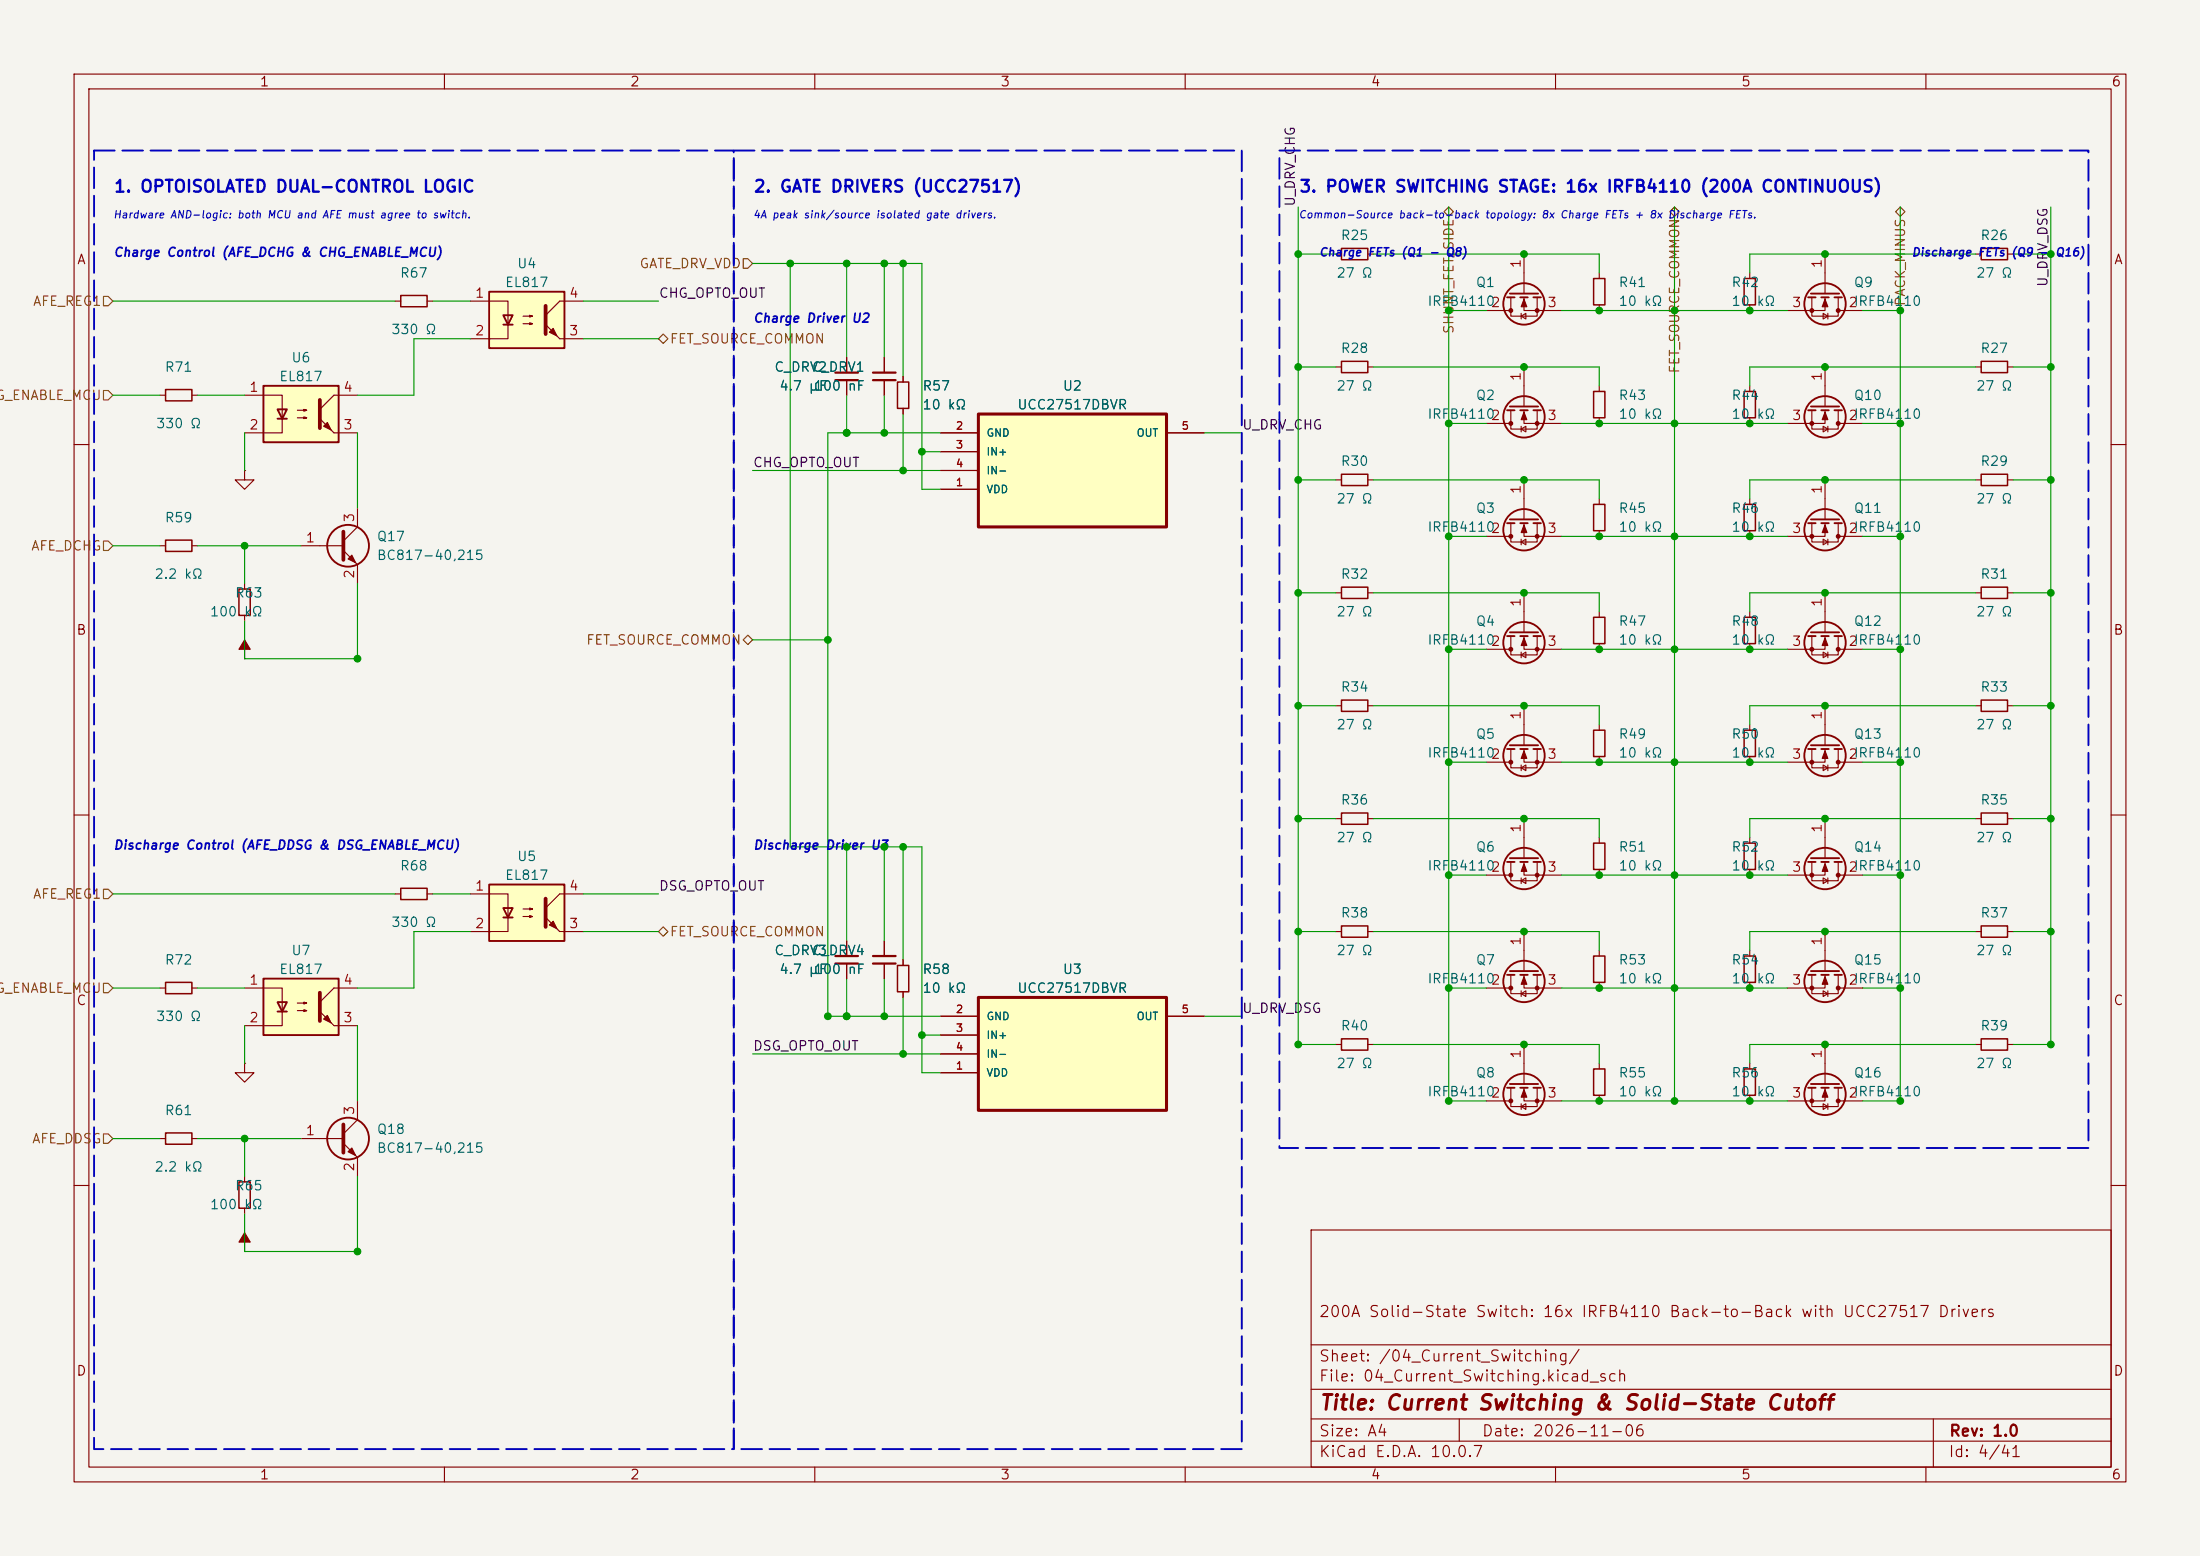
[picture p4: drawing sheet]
<svg xmlns="http://www.w3.org/2000/svg" width="297mm" height="210mm" viewBox="0 0 297 210" stroke-linecap="round" stroke-linejoin="round" font-family="sans-serif">
<path d="M0 0h297v210h-297z" fill="#f5f4ef" stroke="#f5f4ef" stroke-width=".14"/>
<g fill="none" stroke="#840000" stroke-width=".15">
<path d="M10 10h277v190h-277zM12 12h273v186h-273zM60 10v2M110 10v2M160 10v2M210 10v2M260 10v2M205.7 34.3v5.3M21.6 53.3h.8M25.9 53.3h.8M200.7 41.9h3.3M204 40.1v2.6h3.5v-2.6"/>
<path d="M205.4 42.7l.6-.4v.8zM205.4 42.3v.8M205.7 40.1v1.8h5.1M10 60h2M285 60h2M236.2 82.6v.7M236.2 86.9v.7M244.6 85.9v2.5h3.6v-2.5M246.1 88l.7 .4-.7 .4zM246.4 85.9v1.7h-5.1M246.4 80v5.3M246.8 88v.8"/>
<path d="M248.2 87.6h3.3M10 110h2M285 110h2M200.7 148.6h3.3M204 146.8v2.6h3.5v-2.6M205.4 149.4l.6-.4v.7zM205.4 149v.7M205.7 146.8v1.8h5.1M205.7 141v5.3M244.6 146.8v2.6h3.6v-2.6M246.1 149l.7 .4-.7 .3zM246.4 146.8v1.8h-5.1"/>
<path d="M246.4 141v5.3M246.8 149v.7M248.2 148.6h3.3M10 160h2M33 168.9h.1M33 166.4v2.5M177 166h108v32h-108zM285 160h2M60 198v2M110 198v2M160 198v2M177 194.5h108"/>
<path d="M177 191.5h108M177 187.5h108M177 181.5h108M197 191.5v3M210 198v2M260 198v2M261 191.5v6.5"/>
</g>
<g fill="none" stroke="#840000" stroke-width=".25">
<path d="M203.8 39.6h3.8M203.5 40.1h1M205.2 40.1h1M207 40.1h1M244.1 85.9h1M244.5 85.3h3.8M245.9 85.9h1M247.6 85.9h1.1M203.5 146.8h1M203.8 146.3h3.8M205.2 146.8h1M207 146.8h1"/>
<path d="M244.1 146.8h1M244.5 146.3h3.8M245.9 146.8h1M247.6 146.8h1.1"/>
<circle cx="205.7" cy="41" r="2.79"/>
<circle cx="246.4" cy="86.7" r="2.79"/>
<circle cx="205.7" cy="147.7" r="2.79"/>
<circle cx="246.4" cy="147.7" r="2.79"/>
</g>
<g fill="#840000" stroke="#840000" stroke-width=".15">
<path d="M205.7 40.4l.4 1h-.7z"/>
<path d="M246.4 147.1l.4 1h-.8z"/>
<path d="M246.4 86.1l.4 1h-.8z"/>
<path d="M205.7 147.1l.4 1h-.7z"/>
<path d="M33 166.4l.8 1.2h-1.5z"/>
<circle cx="204" cy="41.9" r=".25"/>
<circle cx="207.5" cy="41.9" r=".25"/>
<circle cx="248.2" cy="148.6" r=".25"/>
<circle cx="244.6" cy="148.6" r=".25"/>
<circle cx="248.2" cy="87.6" r=".25"/>
<circle cx="244.6" cy="87.6" r=".25"/>
<circle cx="204" cy="148.6" r=".25"/>
<circle cx="207.5" cy="148.6" r=".25"/>
</g>
<path d="M22.4 52.6h3.5v1.5h-3.5zM235.5 83.3h1.5v3.6h-1.5z" fill="none" stroke="#840000" stroke-width=".2"/>
<path d="M35.6 132.1h10.1v7.6h-10.1z" fill="#ffffc2"/>
<path d="M35.6 132.1h10.1v7.6h-10.1zM37.5 135.3h1.2l-.6 1.2zM37.5 136.5h1.2" fill="none" stroke="#840000" stroke-width=".25"/>
<g fill="none" stroke="#840000" stroke-width=".15">
<path d="M180.3 34.3h.8M184.7 34.3h.7M215.9 52.1v.7M215.9 56.4v.8M33 88.9h.1M33 86.4v2.5M215.9 82.6v.7M215.9 86.9v.7M33 133.4h5.1v5h-5.1M40.1 135.4h1.3l-.4 .1v-.2l.4 .1M40.1 136.4h1.3l-.4 .1v-.2l.4 .1M45.1 138.4h3.2"/>
<path d="M48.3 133.4h-3.2l-1.9 1.9M33 158.8v.7M33 163.1v.7"/>
</g>
<path d="M43.2 134v3.8" fill="none" stroke="#840000" stroke-width=".51"/>
<g fill="#840000" stroke="#840000" stroke-width=".15">
<path d="M44.2 137l.5 1-1-.5z"/>
<path d="M43.2 136.5l1.9 1.9z"/>
<path d="M33 86.4l.8 1.2h-1.5z"/>
</g>
<path d="M181.1 33.5h3.6v1.6h-3.6zM215.1 52.8h1.6v3.6h-1.6zM215.1 83.3h1.6v3.6h-1.6zM32.3 159.5h1.5v3.6h-1.5z" fill="none" stroke="#840000" stroke-width=".2"/>
<path d="M66 119.4h10.2v7.6h-10.2z" fill="#ffffc2"/>
<g fill="none" stroke="#840000" stroke-width=".25">
<path d="M203.5 55.4h1M203.8 54.9h3.8M205.2 55.4h1M207 55.4h1M66 119.4h10.2v7.6h-10.2zM67.9 122.6h1.3l-.6 1.2zM67.9 123.8h1.3"/>
<circle cx="205.7" cy="56.3" r="2.79"/>
<circle cx="47" cy="73.7" r="2.82"/>
<circle cx="47" cy="153.7" r="2.82"/>
</g>
<g fill="none" stroke="#840000" stroke-width=".15">
<path d="M215.9 36.8v.8M266.7 34.3h.8M271 34.3h.8M53.3 40.6h.8M57.7 40.6h.7M180.3 49.5h.8M184.7 49.5h.7M200.7 57.2h3.3M204 55.4v2.5h3.5v-2.5M205.4 57.9l.6-.4v.8zM205.4 57.5v.8M205.7 55.4v1.8h5.1"/>
<path d="M205.7 49.5v5.4M215.9 41.1v.8M21.6 73.7h.8M25.9 73.7h.8M33 78.7v.8M40.6 73.7h5.8M46.4 74.3l1.9 1.9v2.5M48.3 68.6v2.5l-1.9 1.9M33 83.1v.7M266.7 80h.8M266.7 95.3h.8M271 80h.8"/>
<path d="M271 95.3h.8M180.3 110.5h.8M184.7 110.5h.7M266.7 110.5h.8M271 110.5h.8M21.6 133.4h.8M25.9 133.4h.8M53.3 120.7h.8M57.7 120.7h.7M63.5 120.7h5.1v5h-5.1M70.6 122.7h1.3l-.4 .1v-.2l.4 .1M70.6 123.7h1.3l-.4 .1v-.2l.4 .1"/>
<path d="M75.6 125.7h3.1M78.7 120.7h-3.1l-1.9 1.9M266.7 125.7h.8M271 125.7h.8M21.6 153.7h.8M25.9 153.7h.8M33 143.5v1.3h1.3l-1.3 1.3-1.3-1.3h1.3M33 143.5h.1M40.6 153.7h5.8M46.4 154.3l1.9 1.9v2.6M48.3 148.6v2.5l-1.9 1.9"/>
</g>
<path d="M46.4 71.8v3.8M73.7 121.3v3.8M46.4 151.8v3.8" fill="none" stroke="#840000" stroke-width=".51"/>
<g fill="#840000" stroke="#840000" stroke-width=".15">
<path d="M74.2 124.8l.5-.5 .5 1z"/>
<path d="M73.7 123.8l1.9 1.9z"/>
<path d="M205.7 55.6l.4 1h-.7z"/>
<path d="M47 75.4l.5-.5 .5 1z"/>
<path d="M47 155.4l.5-.5 .5 1.1z"/>
<circle cx="204" cy="57.1" r=".25"/>
<circle cx="207.5" cy="57.1" r=".25"/>
</g>
<g fill="none" stroke="#840000" stroke-width=".2">
<path d="M54.1 39.9h3.6v1.5h-3.6zM215.1 37.6h1.6v3.5h-1.6zM267.5 33.5h3.5v1.6h-3.5zM181.1 48.8h3.6v1.5h-3.6zM22.4 72.9h3.5v1.5h-3.5zM32.3 79.5h1.5v3.6h-1.5zM267.5 79.2h3.5v1.6h-3.5zM267.5 94.5h3.5v1.5h-3.5zM54.1 119.9h3.6v1.5h-3.6zM181.1 109.7h3.6v1.6h-3.6zM267.5 109.7h3.5v1.6h-3.5zM22.4 132.6h3.5v1.5h-3.5z"/>
<path d="M267.5 125h3.5v1.5h-3.5zM22.4 152.9h3.5v1.5h-3.5z"/>
</g>
<path d="M66 39.4h10.2v7.6h-10.2z" fill="#ffffc2"/>
<path d="M66 39.4h10.2v7.6h-10.2zM67.9 42.5h1.3l-.6 1.3zM67.9 43.8h1.3" fill="none" stroke="#840000" stroke-width=".25"/>
<path d="M63.5 40.6h5.1v5.1h-5.1M70.6 42.7h1.3l-.4 .1v-.3l.4 .2M70.6 43.7h1.3l-.4 .1v-.2l.4 .1M75.6 45.7h3.1M78.7 40.6h-3.1l-1.9 1.9M180.3 80h.8M184.7 80h.7" fill="none" stroke="#840000" stroke-width=".15"/>
<path d="M73.7 41.3v3.8" fill="none" stroke="#840000" stroke-width=".51"/>
<g fill="#840000" stroke="#840000" stroke-width=".15">
<path d="M74.2 44.8l.5-.5 .5 1z"/>
<path d="M73.7 43.8l1.9 1.9z"/>
</g>
<path d="M181.1 79.2h3.6v1.6h-3.6z" fill="none" stroke="#840000" stroke-width=".2"/>
<path d="M35.6 52.1h10.1v7.6h-10.1z" fill="#ffffc2"/>
<g fill="none" stroke="#840000" stroke-width=".25">
<path d="M244.5 39.6h3.8M35.6 52.1h10.1v7.6h-10.1zM37.5 55.2h1.2l-.6 1.3zM37.5 56.5h1.2M244.1 55.4h1M244.1 40.1h1M244.5 54.9h3.8M245.9 55.4h1M245.9 40.1h1M247.6 55.4h1.1M247.6 40.1h1.1M203.5 70.6h1"/>
<path d="M203.8 70.1h3.8M205.2 70.6h1M207 70.6h1M244.1 70.6h1M244.5 70.1h3.8M245.9 70.6h1M247.6 70.6h1.1M203.5 85.9h1M203.8 85.3h3.8M205.2 85.9h1M207 85.9h1M203.5 101.1h1"/>
<path d="M203.5 116.3h1M203.8 100.6h3.8M203.8 115.8h3.8M205.2 101.1h1M205.2 116.3h1M207 101.1h1M207 116.3h1M244.1 101.1h1M244.5 100.6h3.8M245.9 101.1h1M247.6 101.1h1.1M203.5 131.6h1"/>
<path d="M203.8 131.1h3.8M205.2 131.6h1M207 131.6h1"/>
<circle cx="246.4" cy="41" r="2.79"/>
<circle cx="246.4" cy="56.3" r="2.79"/>
<circle cx="205.7" cy="71.5" r="2.79"/>
<circle cx="246.4" cy="71.5" r="2.79"/>
<circle cx="205.7" cy="86.7" r="2.79"/>
<circle cx="205.7" cy="117.2" r="2.79"/>
<circle cx="205.7" cy="102" r="2.79"/>
<circle cx="246.4" cy="102" r="2.79"/>
<circle cx="205.7" cy="132.5" r="2.79"/>
</g>
<g fill="none" stroke="#840000" stroke-width=".15">
<path d="M246.4 34.3v5.3M33 53.3h5.1v5.1h-5.1M40.1 55.4h1.3l-.4 .1v-.3l.4 .2M40.1 56.4h1.3l-.4 .1v-.2l.4 .1M45.1 58.4h3.2M48.3 53.3h-3.2l-1.9 1.9M114.3 48.3v2M114.3 51.3v2M236.2 52.1v.7M236.2 56.4v.8M244.6 55.4v2.5h3.6v-2.5M244.6 40.1v2.6h3.6v-2.6"/>
<path d="M246.1 57.5l.7 .4-.7 .4zM246.1 42.3l.7 .4-.7 .4zM246.4 55.4v1.8h-5.1M246.4 40.1v1.8h-5.1M246.4 49.5v5.4M246.8 42.3v.8M246.8 57.5v.8M248.2 57.2h3.3M248.2 41.9h3.3M266.7 49.5h.8M271 49.5h.8M33 63.5v1.3h1.3l-1.3 1.2-1.3-1.2h1.3"/>
<path d="M33 63.5h.1M200.7 72.4h3.3M204 70.6v2.6h3.5v-2.6M205.4 73.2l.6-.4v.7zM205.4 72.8v.7M205.7 70.6v1.8h5.1M205.7 64.8v5.3M215.9 67.3v.8M215.9 71.6v.8M236.2 67.3v.8M236.2 71.6v.8M244.6 70.6v2.6h3.6v-2.6"/>
<path d="M246.1 72.8l.7 .4-.7 .3zM246.4 70.6v1.8h-5.1M246.4 64.8v5.3M246.8 72.8v.7M248.2 72.4h3.3M180.3 95.3h.8M184.7 95.3h.7M200.7 87.6h3.3M204 85.9v2.5h3.5v-2.5M205.4 88.4l.6-.4v.8zM205.4 88v.8M205.7 85.9v1.7h5.1"/>
<path d="M205.7 80v5.3M205.7 95.3v5.3M215.9 97.8v.8M246.4 95.3v5.3M200.7 102.9h3.3M200.7 118.1h3.3M204 116.3v2.6h3.5v-2.6M204 101.1v2.5h3.5v-2.5M205.4 118.9l.6-.4v.8zM205.4 103.6l.6-.3v.7zM205.4 103.3v.7M205.4 118.5v.8"/>
<path d="M205.7 116.3v1.8h5.1M205.7 101.1v1.8h5.1M205.7 110.5v5.3M215.9 102.1v.8M215.9 113v.8M215.9 117.3v.8M236.2 113v.8M236.2 117.3v.8M244.6 101.1v2.5h3.6v-2.5M246.1 103.3l.7 .3-.7 .4zM246.4 101.1v1.8h-5.1M246.8 103.3v.7"/>
<path d="M248.2 102.9h3.3M114.3 127v2M114.3 130v2.1M119.4 127v2M119.4 130v2.1M121.9 129.5v.8M121.9 133.9v.7M180.3 125.7h.8M184.7 125.7h.7M200.7 133.4h3.3M204 131.6v2.5h3.5v-2.5M205.4 134.1l.6-.4v.8z"/>
<path d="M205.4 133.7v.8M205.7 131.6v1.8h5.1M205.7 125.7v5.4M215.9 128.3v.7M215.9 132.6v.8M236.2 128.3v.7M236.2 132.6v.8M180.3 141h.8M184.7 141h.7M215.9 143.5v.8M215.9 147.8v.8M236.2 143.5v.8"/>
<path d="M236.2 147.8v.8M266.7 141h.8M271 141h.8"/>
</g>
<path d="M43.2 54v3.8" fill="none" stroke="#840000" stroke-width=".51"/>
<g fill="#840000" stroke="#840000" stroke-width=".15">
<path d="M44.2 57l.5 1-1-.5z"/>
<path d="M43.2 56.5l1.9 1.9z"/>
<path d="M205.7 86.1l.4 1h-.7z"/>
<path d="M246.4 101.3l.4 1.1h-.8z"/>
<path d="M246.4 70.9l.4 1h-.8z"/>
<path d="M246.4 55.6l.4 1h-.8z"/>
<path d="M205.7 131.8l.4 1h-.7z"/>
<path d="M205.7 116.6l.4 1h-.7z"/>
<path d="M205.7 101.3l.4 1.1h-.7z"/>
<path d="M205.7 70.9l.4 1h-.7z"/>
<path d="M246.4 40.4l.4 1h-.8z"/>
<circle cx="204" cy="87.6" r=".25"/>
<circle cx="207.5" cy="87.6" r=".25"/>
<circle cx="248.2" cy="102.9" r=".25"/>
<circle cx="244.6" cy="102.9" r=".25"/>
<circle cx="248.2" cy="72.4" r=".25"/>
<circle cx="244.6" cy="72.4" r=".25"/>
<circle cx="248.2" cy="57.1" r=".25"/>
<circle cx="244.6" cy="57.1" r=".25"/>
<circle cx="204" cy="133.3" r=".25"/>
<circle cx="207.5" cy="133.3" r=".25"/>
<circle cx="204" cy="118.1" r=".25"/>
<circle cx="207.5" cy="118.1" r=".25"/>
<circle cx="204" cy="102.9" r=".25"/>
<circle cx="207.5" cy="102.9" r=".25"/>
<circle cx="204" cy="72.4" r=".25"/>
<circle cx="207.5" cy="72.4" r=".25"/>
<circle cx="248.2" cy="41.9" r=".25"/>
<circle cx="244.6" cy="41.9" r=".25"/>
</g>
<g fill="none" stroke="#840000" stroke-width=".2">
<path d="M235.5 52.8h1.5v3.6h-1.5zM267.5 48.8h3.5v1.5h-3.5zM215.1 68.1h1.6v3.5h-1.6zM235.5 68.1h1.5v3.5h-1.5zM181.1 94.5h3.6v1.5h-3.6zM215.1 98.6h1.6v3.5h-1.6zM215.1 113.8h1.6v3.5h-1.6zM235.5 113.8h1.5v3.5h-1.5zM121.2 130.3h1.5v3.6h-1.5zM181.1 125h3.6v1.5h-3.6zM215.1 129h1.6v3.6h-1.6zM235.5 129h1.5v3.6h-1.5z"/>
<path d="M181.1 140.2h3.6v1.5h-3.6zM215.1 144.3h1.6v3.5h-1.6zM235.5 144.3h1.5v3.5h-1.5zM267.5 140.2h3.5v1.5h-3.5z"/>
</g>
<path d="M112.8 50.3h3M112.8 51.3h3M112.8 129h3M112.8 130h3M117.9 129h3M117.9 130h3" fill="none" stroke="#840000" stroke-width=".3"/>
<path d="M132.1 55.9h25.4v15.2h-25.4z" fill="#ffffc2"/>
<path d="M132.1 55.9h25.4v15.2h-25.4z" fill="none" stroke="#840000" stroke-width=".41"/>
<g fill="none" stroke="#840000" stroke-width=".15">
<path d="M236.2 36.8v.8M121.9 50.8v.8M121.9 55.1v.8M127 58.4h5.1M157.5 58.4h5.1M236.2 41.1v.8M127 66h5.1M127 61h5.1M127 63.5h5.1M266.7 64.8h.8M271 64.8h.8M236.2 97.8v.8"/>
<path d="M236.2 102.1v.8M244.6 116.3v2.6h3.6v-2.6M246.1 118.5l.7 .4-.7 .4zM246.4 116.3v1.8h-5.1M246.4 110.5v5.3M246.8 118.5v.8M248.2 118.1h3.3M244.6 131.6v2.5h3.6v-2.5M246.1 133.7l.7 .4-.7 .4zM246.4 131.6v1.8h-5.1M246.4 125.7v5.4M246.8 133.7v.8"/>
<path d="M248.2 133.4h3.3"/>
</g>
<path d="M235.5 37.6h1.5v3.5h-1.5zM121.2 51.6h1.5v3.5h-1.5zM267.5 64h3.5v1.5h-3.5zM235.5 98.6h1.5v3.5h-1.5z" fill="none" stroke="#840000" stroke-width=".2"/>
<g fill="none" stroke="#840000" stroke-width=".25">
<path d="M244.1 116.3h1M244.5 115.8h3.8M245.9 116.3h1M247.6 116.3h1.1M244.1 131.6h1M244.5 131.1h3.8M245.9 131.6h1M247.6 131.6h1.1"/>
<circle cx="246.4" cy="117.2" r="2.79"/>
<circle cx="246.4" cy="132.5" r="2.79"/>
</g>
<g fill="#840000" stroke="#840000" stroke-width=".15">
<path d="M246.4 131.8l.4 1h-.8z"/>
<path d="M246.4 116.6l.4 1h-.8z"/>
<circle cx="248.2" cy="133.3" r=".25"/>
<circle cx="244.6" cy="133.3" r=".25"/>
<circle cx="248.2" cy="118.1" r=".25"/>
<circle cx="244.6" cy="118.1" r=".25"/>
</g>
<path d="M132.1 134.6h25.4v15.3h-25.4z" fill="#ffffc2"/>
<path d="M132.1 134.6h25.4v15.3h-25.4z" fill="none" stroke="#840000" stroke-width=".41"/>
<g fill="none" stroke="#840000" stroke-width=".15">
<path d="M114.3 48.3v2M114.3 51.3v2M119.4 48.3v2M119.4 51.3v2M121.9 50.8v.8M121.9 55.1v.8M127 58.4h5.1M157.5 58.4h5.1M127 66h5.1M127 61h5.1M127 63.5h5.1M180.3 64.8h.8"/>
<path d="M184.7 64.8h.7M114.3 127v2M114.3 130v2.1M119.4 127v2M119.4 130v2.1M121.9 129.5v.8M121.9 133.9v.7M127 137.2h5.1M127 139.7h5.1M157.5 137.2h5.1M127 144.8h5.1M127 142.2h5.1"/>
</g>
<path d="M181.1 64h3.6v1.5h-3.6z" fill="none" stroke="#840000" stroke-width=".2"/>
<path d="M117.9 50.3h3M117.9 51.3h3" fill="none" stroke="#840000" stroke-width=".3"/>
<g fill="none" stroke="#725600" stroke-width=".15">
<path d="M100.3 34.9h.7l.6 .7-.6 .6h-.7zM195.6 27.9l.6 .7-.6 .6-.7-.6zM226.1 27.9l.6 .7-.6 .6-.7-.6zM255.9 28.6l.6-.7 .7 .7-.7 .6zM14 40h.6l.6 .6-.6 .7h-.6zM14 52.7h.6l.6 .6-.6 .7h-.6zM88.9 45.7l.6-.6 .7 .6-.7 .7zM14 73h.6l.6 .7-.6 .6h-.6zM100.3 86.4l.7-.7 .6 .7-.6 .6zM14 132.7h.6l.6 .7-.6 .6h-.6zM14 120h.6l.6 .7-.6 .6h-.6zM88.9 125.7l.6-.6 .7 .6-.7 .7z"/>
<path d="M14 153h.6l.6 .7-.6 .6h-.6z"/>
</g>
<g fill="none" stroke="#009600" stroke-width=".15">
<path d="M101.6 35.6h22.9v30.4h2.5M106.7 35.6v78.7h17.8v30.5h2.5M114.3 35.6v12.7M119.4 35.6v12.7M121.9 35.6v15.2M175.3 27.9v113.1h5M175.3 34.3h5M185.4 34.3h30.5v2.5M195.6 27.9v120.7h5.1M226.1 27.9v120.7M256.5 27.9v120.7h-5M266.7 34.3h-30.5v2.5"/>
<path d="M271.8 34.3h5.1M276.9 27.9v113.1h-5.1M15.2 53.3h6.4M15.2 40.6h38.1M26.7 53.3h6.3M33 58.4v5.1M48.3 58.4v10.2M58.4 40.6h5.1M63.5 45.7h-7.6v7.6h-7.6M78.7 45.7h10.2M78.7 40.6h10.2M114.3 53.3v5.1"/>
<path d="M119.4 53.3v5.1M121.9 55.9v7.6M127 58.4h-15.2v78.8h15.2M162.6 58.4h5M175.3 49.5h5M185.4 49.5h30.5v2.6M195.6 57.2h5.1M195.6 41.9h5.1M210.8 57.2h30.5M210.8 41.9h30.5M251.5 57.2h5M251.5 41.9h5"/>
<path d="M266.7 49.5h-30.5v2.6M271.8 49.5h5.1M15.2 73.7h6.4M26.7 73.7h13.9M33 73.7v5M48.3 78.7v10.2h-15.3v-5.1M101.6 63.5h25.4M124.5 61h2.5M175.3 64.8h5M185.4 64.8h30.5v2.5M195.6 72.4h5.1M210.8 72.4h30.5"/>
<path d="M251.5 72.4h5M266.7 64.8h-30.5v2.5M271.8 64.8h5.1M101.6 86.4h10.2M175.3 80h5M175.3 95.3h5M185.4 80h30.5v2.6M185.4 95.3h30.5v2.5M195.6 87.6h5.1M210.8 87.6h30.5M251.5 87.6h5M266.7 80h-30.5v2.6"/>
<path d="M266.7 95.3h-30.5v2.5M271.8 80h5.1M271.8 95.3h5.1M114.3 114.3v12.7M119.4 114.3v12.7M121.9 114.3v15.2M175.3 110.5h5M185.4 110.5h30.5v2.5M195.6 102.9h5.1M195.6 118.1h5.1M210.8 102.9h30.5M210.8 118.1h30.5"/>
<path d="M251.5 102.9h5M251.5 118.1h5M266.7 110.5h-30.5v2.5M271.8 110.5h5.1M15.2 133.4h6.4M15.2 120.7h38.1M26.7 133.4h6.3M33 138.4v5.1M48.3 138.4v10.2M58.4 120.7h5.1M63.5 125.7h-7.6v7.7h-7.6M78.7 125.7h10.2"/>
<path d="M78.7 120.7h10.2M114.3 132.1v5.1M119.4 132.1v5.1M121.9 134.6v7.6M124.5 139.7h2.5M162.6 137.2h5M175.3 125.7h5M185.4 125.7h30.5v2.6M195.6 133.4h5.1M210.8 133.4h30.5M251.5 133.4h5M266.7 125.7h-30.5v2.6"/>
<path d="M271.8 125.7h5.1M15.2 153.7h6.4M26.7 153.7h13.9M33 153.7v5.1M48.3 158.8v10.1h-15.3v-5.1M101.6 142.2h25.4M185.4 141h30.5v2.5M210.8 148.6h30.5M266.7 141h-30.5v2.5"/>
</g>
<path d="M12.7 20.3h86.4v175.3h-86.4zM99.1 20.3h68.5v175.3h-68.5zM172.7 20.3h109.2v134.6h-109.2z" fill="none" stroke="#0000c2" stroke-width=".25" stroke-dasharray="2.8 1"/>
<g fill="#009600" stroke="#009600" stroke-width=".14">
<circle cx="121.9" cy="142.2" r=".46"/>
<circle cx="124.5" cy="139.7" r=".46"/>
<circle cx="114.3" cy="114.3" r=".46"/>
<circle cx="119.4" cy="114.3" r=".46"/>
<circle cx="121.9" cy="114.3" r=".46"/>
<circle cx="205.7" cy="34.3" r=".46"/>
<circle cx="215.9" cy="41.9" r=".46"/>
<circle cx="205.7" cy="49.5" r=".46"/>
<circle cx="215.9" cy="57.2" r=".46"/>
<circle cx="175.3" cy="64.8" r=".46"/>
<circle cx="195.6" cy="72.4" r=".46"/>
<circle cx="175.3" cy="80" r=".46"/>
<circle cx="195.6" cy="87.6" r=".46"/>
<circle cx="205.7" cy="64.8" r=".46"/>
<circle cx="215.9" cy="72.4" r=".46"/>
<circle cx="205.7" cy="80" r=".46"/>
<circle cx="215.9" cy="87.6" r=".46"/>
<circle cx="226.1" cy="87.6" r=".46"/>
<circle cx="205.7" cy="95.3" r=".46"/>
<circle cx="215.9" cy="102.9" r=".46"/>
<circle cx="226.1" cy="102.9" r=".46"/>
<circle cx="175.3" cy="95.3" r=".46"/>
<circle cx="195.6" cy="102.9" r=".46"/>
<circle cx="175.3" cy="110.5" r=".46"/>
<circle cx="195.6" cy="118.1" r=".46"/>
<circle cx="175.3" cy="125.7" r=".46"/>
<circle cx="195.6" cy="133.4" r=".46"/>
<circle cx="205.7" cy="110.5" r=".46"/>
<circle cx="215.9" cy="118.1" r=".46"/>
<circle cx="226.1" cy="118.1" r=".46"/>
<circle cx="205.7" cy="125.7" r=".46"/>
<circle cx="215.9" cy="133.4" r=".46"/>
<circle cx="226.1" cy="133.4" r=".46"/>
<circle cx="111.8" cy="137.2" r=".46"/>
<circle cx="114.3" cy="137.2" r=".46"/>
<circle cx="119.4" cy="137.2" r=".46"/>
<circle cx="48.3" cy="88.9" r=".46"/>
<circle cx="33" cy="73.7" r=".46"/>
<circle cx="106.7" cy="35.6" r=".46"/>
<circle cx="114.3" cy="35.6" r=".46"/>
<circle cx="121.9" cy="35.6" r=".46"/>
<circle cx="114.3" cy="58.4" r=".46"/>
<circle cx="119.4" cy="58.4" r=".46"/>
<circle cx="121.9" cy="63.5" r=".46"/>
<circle cx="124.5" cy="61" r=".46"/>
<circle cx="48.3" cy="168.9" r=".46"/>
<circle cx="33" cy="153.7" r=".46"/>
<circle cx="119.4" cy="35.6" r=".46"/>
<circle cx="111.8" cy="86.4" r=".46"/>
<circle cx="276.9" cy="34.3" r=".46"/>
<circle cx="256.5" cy="41.9" r=".46"/>
<circle cx="276.9" cy="49.5" r=".46"/>
<circle cx="276.9" cy="80" r=".46"/>
<circle cx="256.5" cy="87.6" r=".46"/>
<circle cx="276.9" cy="95.3" r=".46"/>
<circle cx="256.5" cy="102.9" r=".46"/>
<circle cx="246.4" cy="80" r=".46"/>
<circle cx="236.2" cy="87.6" r=".46"/>
<circle cx="246.4" cy="95.3" r=".46"/>
<circle cx="236.2" cy="102.9" r=".46"/>
<circle cx="236.2" cy="118.1" r=".46"/>
<circle cx="276.9" cy="110.5" r=".46"/>
<circle cx="246.4" cy="110.5" r=".46"/>
<circle cx="256.5" cy="118.1" r=".46"/>
<circle cx="276.9" cy="125.7" r=".46"/>
<circle cx="276.9" cy="141" r=".46"/>
<circle cx="256.5" cy="133.4" r=".46"/>
<circle cx="246.4" cy="141" r=".46"/>
<circle cx="256.5" cy="148.6" r=".46"/>
<circle cx="236.2" cy="148.6" r=".46"/>
<circle cx="175.3" cy="34.3" r=".46"/>
<circle cx="195.6" cy="41.9" r=".46"/>
<circle cx="226.1" cy="41.9" r=".46"/>
<circle cx="246.4" cy="34.3" r=".46"/>
<circle cx="236.2" cy="41.9" r=".46"/>
<circle cx="226.1" cy="57.2" r=".46"/>
<circle cx="246.4" cy="49.5" r=".46"/>
<circle cx="256.5" cy="57.2" r=".46"/>
<circle cx="236.2" cy="57.2" r=".46"/>
<circle cx="175.3" cy="49.5" r=".46"/>
<circle cx="195.6" cy="57.2" r=".46"/>
<circle cx="226.1" cy="72.4" r=".46"/>
<circle cx="246.4" cy="64.8" r=".46"/>
<circle cx="236.2" cy="72.4" r=".46"/>
<circle cx="276.9" cy="64.8" r=".46"/>
<circle cx="256.5" cy="72.4" r=".46"/>
<circle cx="246.4" cy="125.7" r=".46"/>
<circle cx="236.2" cy="133.4" r=".46"/>
<circle cx="175.3" cy="141" r=".46"/>
<circle cx="205.7" cy="141" r=".46"/>
<circle cx="195.6" cy="148.6" r=".46"/>
<circle cx="215.9" cy="148.6" r=".46"/>
<circle cx="226.1" cy="148.6" r=".46"/>
</g>
<text font-size="2" fill="#840000" x="178" y="190.8">Title: Current Switching &amp; Solid-State Cutoff</text>
<g font-size="1.6" fill="#0000c2">
<text x="15.3" y="26.4">1. OPTOISOLATED DUAL-CONTROL LOGIC</text>
<text x="101.7" y="26.4">2. GATE DRIVERS (UCC27517)</text>
<text x="175.3" y="26.4">3. POWER SWITCHING STAGE: 16x IRFB4110 (200A CONTINUOUS)</text>
</g>
<g font-size="1.5" fill="#840000">
<text x="178" y="178.1">200A Solid-State Switch: 16x IRFB4110 Back-to-Back with UCC27517 Drivers</text>
<text x="178" y="184.1">Sheet: /04_Current_Switching/</text>
<text x="178" y="186.8">File: 04_Current_Switching.kicad_sch</text>
<text x="178" y="197">KiCad E.D.A. 10.0.7</text>
<text x="178" y="194.2">Size: A4</text>
<text x="200" y="194.2">Date: 2026-11-06</text>
<text x="263" y="197">Id: 4/41</text>
<text x="263" y="194.2">Rev: 1.0</text>
</g>
<g font-size="1.3" fill="#840000">
<text x="35" y="12">1</text>
<text x="85" y="12">2</text>
<text x="135" y="12">3</text>
<text x="185" y="12">4</text>
<text x="235" y="12">5</text>
<text x="285" y="12">6</text>
<text x="10.3" y="36">A</text>
<text x="285.3" y="36">A</text>
<text x="10.2" y="86">B</text>
<text x="285.2" y="86">B</text>
<text x="10.2" y="136">C</text>
<text x="285.2" y="136">C</text>
<text x="10.2" y="186">D</text>
<text x="285.2" y="186">D</text>
<text x="35" y="200">1</text>
<text x="85" y="200">2</text>
<text x="135" y="200">3</text>
<text x="185" y="200">4</text>
<text x="235" y="200">5</text>
<text x="285" y="200">6</text>
</g>
<g font-size="1.3" fill="#0f0f0f">
<text x="175.1" y="28" transform="rotate(-90 175.1 28)">U_DRV_CHG</text>
<text x="88.9" y="40.5">CHG_OPTO_OUT</text>
<text x="276.7" y="38.8" transform="rotate(-90 276.7 38.8)">U_DRV_DSG</text>
<text x="167.6" y="58.3">U_DRV_CHG</text>
<text x="101.6" y="63.4">CHG_OPTO_OUT</text>
<text x="88.9" y="120.5">DSG_OPTO_OUT</text>
<text x="167.6" y="137">U_DRV_DSG</text>
<text x="101.6" y="142.1">DSG_OPTO_OUT</text>
</g>
<g font-size="1.3" fill="#006464">
<text x="180.9" y="32.7">R25</text>
<text x="267.3" y="32.7">R26</text>
<text x="53.9" y="37.8">R67</text>
<text x="68.1" y="39.1">EL817</text>
<text x="69.7" y="36.5">U4</text>
<text x="180.3" y="37.8">27 Ω</text>
<text x="192.6" y="41.6">IRFB4110</text>
<text x="199.2" y="39.1">Q1</text>
<text x="218.4" y="39.1">R41</text>
<text x="218.4" y="41.6">10 kΩ</text>
<text x="233.7" y="39.1">R42</text>
<text x="233.7" y="41.6">10 kΩ</text>
<text x="250.2" y="39.1">Q9</text>
<text x="250.2" y="41.6">IRFB4110</text>
<text x="266.7" y="37.8">27 Ω</text>
<text x="52.7" y="45.4">330 Ω</text>
<text x="180.9" y="48">R28</text>
<text x="267.3" y="48">R27</text>
<text x="22.2" y="50.5">R71</text>
<text x="37.6" y="51.8">EL817</text>
<text x="39.2" y="49.2">U6</text>
<text x="104.4" y="50.5">C_DRV2</text>
<text x="105.1" y="53">4.7 µF</text>
<text x="109.5" y="50.5">C_DRV1</text>
<text x="109.8" y="53">100</text>
<text x="114.4" y="53">nF</text>
<text x="124.4" y="53">R57</text>
<text x="143.4" y="53">U2</text>
<text x="180.3" y="53">27 Ω</text>
<text x="266.7" y="53">27 Ω</text>
<text x="21" y="58.1">330 Ω</text>
<text x="124.4" y="55.6">10 kΩ</text>
<text x="137.2" y="55.6">UCC27517DBVR</text>
<text x="192.6" y="56.8">IRFB4110</text>
<text x="199.2" y="54.3">Q2</text>
<text x="218.4" y="54.3">R43</text>
<text x="218.4" y="56.8">10 kΩ</text>
<text x="233.7" y="54.3">R44</text>
<text x="233.7" y="56.8">10 kΩ</text>
<text x="250.2" y="54.3">Q10</text>
<text x="250.2" y="56.8">IRFB4110</text>
<text x="180.9" y="63.2">R30</text>
<text x="267.3" y="63.2">R29</text>
<text x="22.2" y="70.8">R59</text>
<text x="180.3" y="68.3">27 Ω</text>
<text x="199.2" y="69.5">Q3</text>
<text x="218.4" y="69.5">R45</text>
<text x="233.7" y="69.5">R46</text>
<text x="250.2" y="69.5">Q11</text>
<text x="266.7" y="68.3">27 Ω</text>
<text x="50.8" y="73.4">Q17</text>
<text x="50.8" y="75.9">BC817-40,215</text>
<text x="192.6" y="72.1">IRFB4110</text>
<text x="218.4" y="72.1">10 kΩ</text>
<text x="233.7" y="72.1">10 kΩ</text>
<text x="250.2" y="72.1">IRFB4110</text>
<text x="20.8" y="78.4">2.2 kΩ</text>
<text x="28.2" y="83.5">100 kΩ</text>
<text x="31.6" y="81">R63</text>
<text x="180.3" y="83.5">27 Ω</text>
<text x="180.9" y="78.4">R32</text>
<text x="266.7" y="83.5">27 Ω</text>
<text x="267.3" y="78.4">R31</text>
<text x="192.6" y="87.3">IRFB4110</text>
<text x="199.2" y="84.8">Q4</text>
<text x="218.4" y="84.8">R47</text>
<text x="218.4" y="87.3">10 kΩ</text>
<text x="233.7" y="84.8">R48</text>
<text x="233.7" y="87.3">10 kΩ</text>
<text x="250.2" y="84.8">Q12</text>
<text x="250.2" y="87.3">IRFB4110</text>
<text x="180.9" y="93.7">R34</text>
<text x="267.3" y="93.7">R33</text>
<text x="180.3" y="98.8">27 Ω</text>
<text x="199.2" y="100">Q5</text>
<text x="218.4" y="100">R49</text>
<text x="233.7" y="100">R50</text>
<text x="250.2" y="100">Q13</text>
<text x="266.7" y="98.8">27 Ω</text>
<text x="192.6" y="102.6">IRFB4110</text>
<text x="218.4" y="102.6">10 kΩ</text>
<text x="233.7" y="102.6">10 kΩ</text>
<text x="250.2" y="102.6">IRFB4110</text>
<text x="180.3" y="114">27 Ω</text>
<text x="180.9" y="108.9">R36</text>
<text x="266.7" y="114">27 Ω</text>
<text x="267.3" y="108.9">R35</text>
<text x="53.9" y="117.8">R68</text>
<text x="68.1" y="119.1">EL817</text>
<text x="69.7" y="116.5">U5</text>
<text x="192.6" y="117.8">IRFB4110</text>
<text x="199.2" y="115.3">Q6</text>
<text x="218.4" y="115.3">R51</text>
<text x="218.4" y="117.8">10 kΩ</text>
<text x="233.7" y="115.3">R52</text>
<text x="233.7" y="117.8">10 kΩ</text>
<text x="250.2" y="115.3">Q14</text>
<text x="250.2" y="117.8">IRFB4110</text>
<text x="52.7" y="125.4">330 Ω</text>
<text x="180.9" y="124.2">R38</text>
<text x="267.3" y="124.2">R37</text>
<text x="22.2" y="130.5">R72</text>
<text x="37.6" y="131.8">EL817</text>
<text x="39.2" y="129.2">U7</text>
<text x="104.4" y="129.2">C_DRV3</text>
<text x="105.1" y="131.8">4.7 µF</text>
<text x="109.5" y="129.2">C_DRV4</text>
<text x="109.8" y="131.8">100</text>
<text x="114.4" y="131.8">nF</text>
<text x="124.4" y="131.8">R58</text>
<text x="143.4" y="131.8">U3</text>
<text x="180.3" y="129.2">27 Ω</text>
<text x="199.2" y="130.5">Q7</text>
<text x="218.4" y="130.5">R53</text>
<text x="233.7" y="130.5">R54</text>
<text x="250.2" y="130.5">Q15</text>
<text x="266.7" y="129.2">27 Ω</text>
<text x="124.4" y="134.3">10 kΩ</text>
<text x="137.2" y="134.3">UCC27517DBVR</text>
<text x="192.6" y="133">IRFB4110</text>
<text x="218.4" y="133">10 kΩ</text>
<text x="233.7" y="133">10 kΩ</text>
<text x="250.2" y="133">IRFB4110</text>
<text x="21" y="138.1">330 Ω</text>
<text x="180.9" y="139.4">R40</text>
<text x="267.3" y="139.4">R39</text>
<text x="180.3" y="144.5">27 Ω</text>
<text x="192.6" y="148.3">IRFB4110</text>
<text x="199.2" y="145.7">Q8</text>
<text x="218.4" y="145.7">R55</text>
<text x="218.4" y="148.3">10 kΩ</text>
<text x="233.7" y="145.7">R56</text>
<text x="233.7" y="148.3">10 kΩ</text>
<text x="250.2" y="145.7">Q16</text>
<text x="250.2" y="148.3">IRFB4110</text>
<text x="266.7" y="144.5">27 Ω</text>
<text x="22.2" y="150.8">R61</text>
<text x="50.8" y="153.4">Q18</text>
<text x="50.8" y="155.9">BC817-40,215</text>
<text x="20.8" y="158.4">2.2 kΩ</text>
<text x="31.6" y="161">R65</text>
<text x="28.2" y="163.5">100 kΩ</text>
</g>
<g font-size="1.3" fill="#725600">
<text x="4.4" y="41.6">AFE_REG1</text>
<text x="86.2" y="36.5">GATE_DRV_VDD</text>
<text x="257.5" y="41.4" transform="rotate(-90 257.5 41.4)">PACK_MINUS</text>
<text x="90.3" y="46.7">FET_SOURCE_COMMON</text>
<text x="196.5" y="45.2" transform="rotate(-90 196.5 45.2)">SHUNT_FET_SIDE</text>
<text x="227" y="50.5" transform="rotate(-90 227 50.5)">FET_SOURCE_COMMON</text>
<text x="-.7" y="54.3">G_ENABLE_MCU</text>
<text x="4.1" y="74.6">AFE_DCHG</text>
<text x="79" y="87.3">FET_SOURCE_COMMON</text>
<text x="4.4" y="121.6">AFE_REG1</text>
<text x="90.3" y="126.7">FET_SOURCE_COMMON</text>
<text x="-.7" y="134.3">G_ENABLE_MCU</text>
<text x="4.2" y="154.6">AFE_DDSG</text>
</g>
<g font-size="1.3" fill="#a90000">
<text x="64" y="40.5">1</text>
<text x="76.7" y="40.5">4</text>
<text x="201.2" y="41.8">2</text>
<text x="205.6" y="36.3" transform="rotate(-90 205.6 36.3)">1</text>
<text x="208.8" y="41.8">3</text>
<text x="241.8" y="41.8">3</text>
<text x="246.2" y="36.3" transform="rotate(-90 246.2 36.3)">1</text>
<text x="249.5" y="41.8">2</text>
<text x="64" y="45.6">2</text>
<text x="76.7" y="45.6">3</text>
<text x="33.6" y="53.2">1</text>
<text x="46.3" y="53.2">4</text>
<text x="205.6" y="51.5" transform="rotate(-90 205.6 51.5)">1</text>
<text x="246.2" y="51.5" transform="rotate(-90 246.2 51.5)">1</text>
<text x="33.6" y="58.3">2</text>
<text x="46.3" y="58.3">3</text>
<text x="201.2" y="57">2</text>
<text x="208.8" y="57">3</text>
<text x="241.8" y="57">3</text>
<text x="249.5" y="57">2</text>
<text x="48.1" y="70.6" transform="rotate(-90 48.1 70.6)">3</text>
<text x="205.6" y="66.8" transform="rotate(-90 205.6 66.8)">1</text>
<text x="246.2" y="66.8" transform="rotate(-90 246.2 66.8)">1</text>
<text x="41.2" y="73.5">1</text>
<text x="201.2" y="72.3">2</text>
<text x="208.8" y="72.3">3</text>
<text x="241.8" y="72.3">3</text>
<text x="249.5" y="72.3">2</text>
<text x="48.1" y="78.2" transform="rotate(-90 48.1 78.2)">2</text>
<text x="205.6" y="82" transform="rotate(-90 205.6 82)">1</text>
<text x="246.2" y="82" transform="rotate(-90 246.2 82)">1</text>
<text x="201.2" y="87.5">2</text>
<text x="208.8" y="87.5">3</text>
<text x="241.8" y="87.5">3</text>
<text x="249.5" y="87.5">2</text>
<text x="205.6" y="97.3" transform="rotate(-90 205.6 97.3)">1</text>
<text x="246.2" y="97.3" transform="rotate(-90 246.2 97.3)">1</text>
<text x="201.2" y="102.7">2</text>
<text x="208.8" y="102.7">3</text>
<text x="241.8" y="102.7">3</text>
<text x="249.5" y="102.7">2</text>
<text x="205.6" y="112.5" transform="rotate(-90 205.6 112.5)">1</text>
<text x="246.2" y="112.5" transform="rotate(-90 246.2 112.5)">1</text>
<text x="201.2" y="118">2</text>
<text x="208.8" y="118">3</text>
<text x="241.8" y="118">3</text>
<text x="249.5" y="118">2</text>
<text x="64" y="120.5">1</text>
<text x="64" y="125.6">2</text>
<text x="76.7" y="125.6">3</text>
<text x="76.7" y="120.5">4</text>
<text x="205.6" y="127.7" transform="rotate(-90 205.6 127.7)">1</text>
<text x="246.2" y="127.7" transform="rotate(-90 246.2 127.7)">1</text>
<text x="33.6" y="133.2">1</text>
<text x="46.3" y="133.2">4</text>
<text x="201.2" y="133.2">2</text>
<text x="208.8" y="133.2">3</text>
<text x="241.8" y="133.2">3</text>
<text x="249.5" y="133.2">2</text>
<text x="33.6" y="138.3">2</text>
<text x="46.3" y="138.3">3</text>
<text x="205.6" y="143" transform="rotate(-90 205.6 143)">1</text>
<text x="246.2" y="143" transform="rotate(-90 246.2 143)">1</text>
<text x="201.2" y="148.5">2</text>
<text x="208.8" y="148.5">3</text>
<text x="241.8" y="148.5">3</text>
<text x="249.5" y="148.5">2</text>
<text x="41.2" y="153.5">1</text>
<text x="48.1" y="150.6" transform="rotate(-90 48.1 150.6)">3</text>
<text x="48.1" y="158.2" transform="rotate(-90 48.1 158.2)">2</text>
</g>
<g font-size="1.2" fill="#0000c2">
<text x="15.2" y="34.9">Charge Control (AFE_DCHG &amp; CHG_ENABLE_MCU)</text>
<text x="101.6" y="43.8">Charge Driver</text>
<text x="114.8" y="43.8">U2</text>
<text x="15.2" y="115">Discharge Control (AFE_DDSG &amp; DSG_ENABLE_MCU)</text>
<text x="101.6" y="115">Discharge Driver U3</text>
</g>
<g font-size="1.1" fill="#0000c2">
<text x="178" y="34.9">Charge FETs (Q1 - Q8)</text>
<text x="258" y="34.9">Discharge FETs (Q9 -</text>
<text x="277.4" y="34.9">Q16)</text>
</g>
<g font-size="1" fill="#0000c2">
<text x="15.2" y="29.7">Hardware AND-logic: both MCU and AFE must agree to switch.</text>
<text x="101.6" y="29.7">4A peak sink/source isolated gate drivers.</text>
<text x="175.2" y="29.7">Common-Source back-to-back topology: 8x Charge FETs + 8x Discharge FETs.</text>
</g>
<g font-size="1" fill="#a90000">
<text x="129" y="58.2">2</text>
<text x="159.4" y="58.2">5</text>
<text x="129" y="65.9">1</text>
<text x="129" y="60.8">3</text>
<text x="129" y="63.3">4</text>
<text x="129" y="137">2</text>
<text x="159.4" y="137">5</text>
<text x="129" y="139.5">3</text>
<text x="129" y="142.1">4</text>
<text x="129" y="144.6">1</text>
</g>
<g font-size="1" fill="#006464">
<text x="133.1" y="59.2">GND</text>
<text x="153.4" y="59.2">OUT</text>
<text x="133.1" y="61.7">IN+</text>
<text x="133.1" y="64.3">IN-</text>
<text x="133.1" y="66.8">VDD</text>
<text x="133.1" y="137.9">GND</text>
<text x="153.4" y="137.9">OUT</text>
<text x="133.1" y="140.5">IN+</text>
<text x="133.1" y="143">IN-</text>
<text x="133.1" y="145.5">VDD</text>
</g>
</svg>
